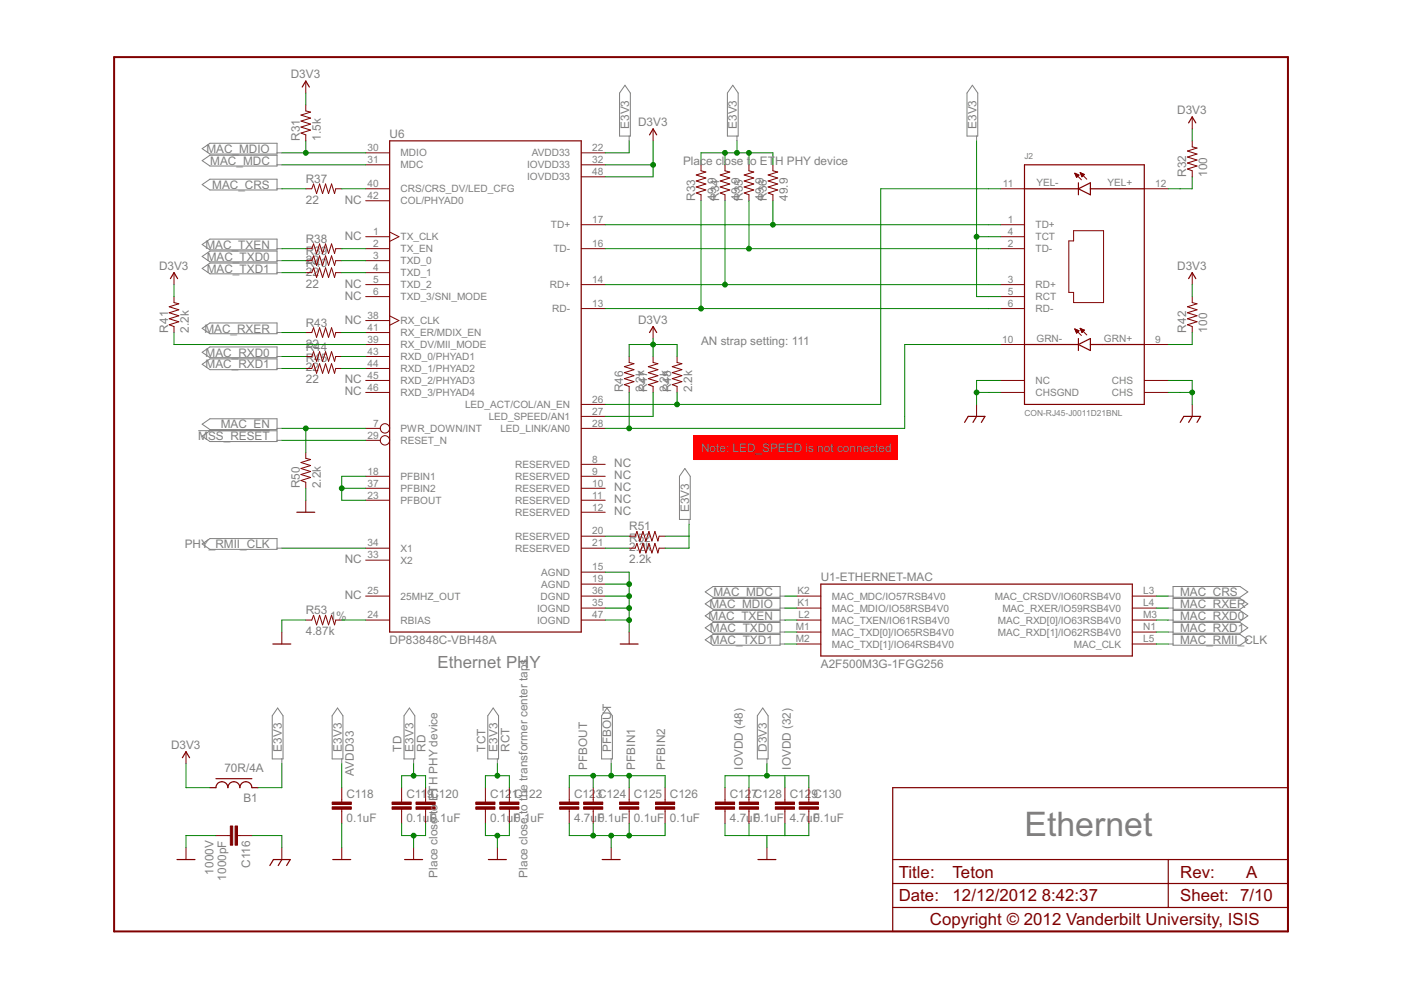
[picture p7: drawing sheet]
<svg xmlns="http://www.w3.org/2000/svg" width="297mm" height="210mm" viewBox="0 0 297 210" stroke-linecap="round" stroke-linejoin="round" font-family="sans-serif">
<g fill="none" stroke="#808080" stroke-width=".21">
<path d="M132.5 18.1l1.1 1.6v9.2h-2.2v-9.2zM155.4 18.1l1.1 1.6v9.2h-2.3v-9.2zM206.2 18.1l1.1 1.6v9.2h-2.3v-9.2zM42.9 31.5l1.6-1.1h14.2v2.3h-14.2zM42.9 34.1l1.6-1.2h14.2v2.3h-14.2zM42.9 39.1l1.6-1.1h14.2v2.3h-14.2zM58.7 32.4h1.1M58.7 34.9h1.1M133.4 28.9v1M156.3 28.9v1M207.1 28.9v1M42.9 51.8l1.6-1.1h14.2v2.3h-14.2z"/>
<path d="M42.9 54.4l1.6-1.2h14.2v2.3h-14.2zM42.9 56.9l1.6-1.1h14.2v2.3h-14.2zM58.7 40h1.1M58.7 52.7h1.1M58.7 55.3h1.1M58.7 57.8h1.1M42.9 69.6l1.6-1.1h14.2v2.3h-14.2zM42.9 74.7l1.6-1.1h14.2v2.2h-14.2zM42.9 77.2l1.6-1.1h14.2v2.3h-14.2zM58.7 70.5h1.1M58.7 75.6h1.1M58.7 78.1h1.1"/>
<path d="M42 91.3h16.7v2.3h-14.2l-1.6-1.1 1.6-1.2M42.9 89.9l1.6-1.1h14.2v2.3h-14.2zM58.7 93.4h1.1M58.7 90.8h1.1M145.2 99.3l1.1 1.7v9.1h-2.2v-9.1zM42.9 115.3l1.6-1.1h14.2v2.3h-14.2zM58.7 116.2h1.1M146.1 110.1v1M149.5 135.7l1.7-1.2h14.2v2.3h-14.2zM149.5 133.1l1.7-1.1h14.2v2.3h-14.2zM149.5 128l1.7-1.1h14.2v2.3h-14.2zM149.5 125.5l1.7-1.1h14.2v2.2h-14.2z"/>
<path d="M149.5 130.6l1.7-1.2h14.2v2.3h-14.2zM165.4 136.5h1M165.4 134h1M165.4 128.9h1M165.4 126.4h1M165.4 131.5h1M247.7 136.5h1M247.7 134h1M247.7 128.9h1M247.7 126.4h1M247.7 131.5h1M248.7 134.5h14.2l1.7 1.2-1.7 1.1h-14.2z"/>
<path d="M248.7 124.4h14.2l1.7 1.1-1.7 1.1h-14.2zM248.7 126.9h14.2l1.7 1.1-1.7 1.2h-14.2zM248.7 129.4h14.2l1.7 1.2-1.7 1.1h-14.2zM248.7 132h14.2l1.7 1.1-1.7 1.2h-14.2zM58.9 150.1l1.1 1.7v9.1h-2.3v-9.1zM71.6 150.1l1.1 1.7v9.1h-2.3v-9.1zM86.8 150.1l1.1 1.7v9.1h-2.2v-9.1zM104.6 150.1l1.1 1.7v9.1h-2.3v-9.1zM128.7 150.1l1.1 1.7v9.1h-2.2v-9.1zM161.7 150.1l1.2 1.7v9.1h-2.3v-9.1zM59.8 160.9v1M72.5 160.9v1"/>
<path d="M87.7 160.9v1M105.5 160.9v1M129.6 160.9v1M162.6 160.9v1"/>
</g>
<g fill="none" stroke="#800000" stroke-width=".21">
<path d="M64.8 17.2v2.5M64.8 22.3v1.2l1 .3-2 .6 2 .6-2 .7 2 .6-2 .6 2 .7-2 .6 1 .4v1.3M77.5 32.4h5.1M77.5 34.9h5.1M123.2 32.4h5.1M123.2 34.9h5.1M123.2 37.5h5.1M138.5 27.3v2.6M148.6 34.9v1.3l1 .3-2 .6 2 .6-2 .7 2 .6-2 .6 2 .7-2 .6 1 .4v1.3M153.7 34.9v1.3l1 .3-2 .6 2 .6-2 .7 2 .6-2 .6 2 .7-2 .6 1 .4v1.3M158.8 34.9v1.3l1 .3-2 .6 2 .6-2 .7 2 .6-2 .6 2 .7-2 .6 1 .4v1.3M163.9 34.9v1.3l1 .3-2 .6 2 .6-2 .7 2 .6-2 .6 2 .7-2 .6 1 .4v1.3"/>
<path d="M227.9 36.7l1.4 1.4M227.9 36.7l.9 .4-.5 .5zM227.9 36.8h.2M228 36.9h.3M228 37.1h.6M228.1 37.2h.6M228.1 37.3h.5M228.2 37.4h.3M228.2 37.5h.1M229 36.6l1.4 1.4M229 36.6l.9 .4-.5 .5zM229 36.7h.2"/>
<path d="M229.1 36.8h.4M229.2 36.9h.6M229.2 37.1h.6M229.3 37.2h.4M229.3 37.3h.3M229.4 37.4h.1M252.8 24.8v2.5M252.8 29.9v1.2l1 .3-2 .6 2 .7-2 .6 2 .6-2 .7 2 .6-2 .6 1 .4v1.3M36.9 57.8v2.5M64.8 55.3h1.3l.4-1 .6 2 .7-2 .6 2 .6-2 .7 2 .6-2 .6 2 .3-1h1.3M64.8 57.8h1.3l.4-1 .6 2 .7-2 .6 2 .6-2 .7 2 .6-2 .6 2 .3-1h1.3M64.8 52.7h1.3l.4-1 .6 2 .7-2 .6 2 .6-2 .7 2 .6-2 .6 2 .3-1h1.3"/>
<path d="M64.8 40h1.3l.4-1 .6 2 .7-2 .6 2 .6-2 .7 2 .6-2 .6 2 .3-1h1.3M77.5 50.2h5.1M77.5 55.3h5.1M77.5 57.8h5.1M77.5 52.7h5.1M77.5 42.6h5.1M77.5 40h5.1M82.6 49.2l2 1-2 1M123.2 52.7h5.1M123.2 47.6h5.1M212.1 50.2h5.1M212.1 52.7h5.1"/>
<path d="M212.1 40h5.1M212.1 47.6h5.1M227.6 48.9h6.4v15.3h-6.4v-2.2h-1v-10.9h1zM242.6 40h5.1M252.8 57.8v2.5M36.9 62.9v1.3l1 .2-2 .6 2 .7-2 .6 2 .7-2 .6 2 .6-2 .7 1 .3v1.3M64.8 70.5h1.3l.4-1 .6 2 .7-2 .6 2 .6-2 .7 2 .6-2 .6 2 .3-1h1.3M64.8 75.6h1.3l.4-1 .6 2 .7-2 .6 2 .6-2 .7 2 .6-2 .6 2 .3-1h1.3M64.8 78.1h1.3l.4-1 .6 2 .7-2 .6 2 .6-2 .7 2 .6-2 .6 2 .3-1h1.3M77.5 60.3h5.1M77.5 62.9h5.1M77.5 70.5h5.1"/>
<path d="M77.5 73h5.1M77.5 75.6h5.1M77.5 78.1h5.1M77.5 68h5.1M82.6 67l2 1-2 1M123.2 60.3h5.1M123.2 65.4h5.1M133.4 75.6v1.3l1 .2-2 .6 2 .7-2 .6 2 .7-2 .6 2 .6-2 .7 1 .3v1.3M138.5 75.6v1.3l1 .2-2 .6 2 .7-2 .6 2 .7-2 .6 2 .6-2 .7 1 .3v1.3M138.5 69.2v2.6M143.6 75.6v1.3l1 .2-2.1 .6 2.1 .7-2.1 .6 2.1 .7-2.1 .6 2.1 .6-2.1 .7 1.1 .3v1.3M212.1 60.3h5.1"/>
<path d="M212.1 62.9h5.1M212.1 73h5.1M212.1 65.4h5.1M227.9 69.7l1.4 1.4M227.9 69.7l.9 .4-.5 .5zM227.9 69.9h.3M228 70h.4M228 70.1h.7M228.1 70.2h.6M228.1 70.3h.4M228.2 70.5h.2M228.2 70.6h.1"/>
<path d="M229 69.6l1.4 1.4M229 69.6l.9 .4-.5 .5zM229 69.6h.1M229.1 69.7h.2M229.1 69.9h.5M229.2 70h.7M229.2 70.1h.6M229.3 70.2h.4M229.3 70.3h.3M229.4 70.5h.1M242.6 73h5.1M252.8 62.9v1.3l1 .2-2 .6 2 .7-2 .6 2 .7-2 .6 2 .6-2 .7 1 .3v1.3"/>
<path d="M64.8 95.9v1.3l1 .2-2 .7 2 .6-2 .6 2 .7-2 .6 2 .6-2 .7 1 .4v1.2M77.5 90.8h3.1M77.5 80.7h5.1M77.5 83.2h5.1M77.5 93.4h3.1M123.2 85.7h5.1M123.2 90.8h5.1M123.2 88.3h5.1M123.2 98.4h5.1M207.1 85.7v2.6M212.1 80.7h5.1M212.1 83.2h5.1"/>
<path d="M242.6 80.7h5.1M242.6 83.2h5.1M252.8 85.7v2.6M64.8 106.1v2.5M77.5 116.2h5.1M77.5 118.8h5.1M77.5 101h5.1M77.5 103.5h5.1M77.5 106.1h5.1M123.2 116.2h5.1M123.2 101h5.1M123.2 103.5h5.1"/>
<path d="M123.2 106.1h5.1M123.2 108.6h5.1M123.2 113.7h5.1M133.4 116.2h1.3l.3-1 .7 2 .6-2 .6 2 .7-2 .6 2 .7-2 .6 2 .2-1h1.3M133.4 113.7h1.3l.3-1 .7 2 .6-2 .6 2 .7-2 .6 2 .7-2 .6 2 .2-1h1.3M59.8 134v2.5M64.8 131.5h1.3l.4-1 .6 2 .7-2 .6 2 .6-2 .7 2 .6-2 .6 2 .3-1h1.3M77.5 126.4h5.1M77.5 131.5h5.1M123.2 126.4h5.1M123.2 121.3h5.1M123.2 131.5h5.1"/>
<path d="M123.2 128.9h5.1M123.2 123.8h5.1M133.4 134v2.5M169 126.4h5M169 131.5h5M169 128.9h5M169 134h5M169 136.5h5M240.1 126.4h5.1M240.1 131.5h5.1M240.1 128.9h5.1M240.1 134h5.1"/>
<path d="M240.1 136.5h5.1M39.4 159.4v2.5M39.4 179.7v2.5M45.8 177.2h3M50.4 177.2h3M59.8 179.7v2.5M72.5 167v3.1M72.5 171.6v3M72.5 179.7v2.5M85.2 167v3.1M85.2 171.6v3M87.7 179.7v2.5"/>
<path d="M90.2 167v3.1M90.2 171.6v3M102.9 167v3.1M102.9 171.6v3M105.5 179.7v2.5M108 167v3.1M108 171.6v3M120.7 167v3.1M120.7 171.6v3M125.8 167v3.1M125.8 171.6v3M129.6 179.7v2.5"/>
<path d="M133.4 167v3.1M133.4 171.6v3M141 167v3.1M141 171.6v3M153.7 167v3.1M153.7 171.6v3M158.8 167v3.1M158.8 171.6v3M162.6 179.7v2.5M166.4 167v3.1M166.4 171.6v3M171.5 167v3.1"/>
<path d="M171.5 171.6v3"/>
<circle cx="81.6" cy="90.8" r=".99"/>
<circle cx="81.6" cy="93.4" r=".99"/>
</g>
<g fill="none" stroke="#800000" stroke-width=".25">
<path d="M64.1 18.5l.7-1.3 .8 1.3M82.6 29.9h40.6v104.1h-40.6zM137.7 28.6l.8-1.3 .7 1.3M217.2 34.9h25.4v50.8h-25.4zM228.6 38.8v2.5M252 26.1l.8-1.3 .7 1.3M36.1 59.1l.8-1.3 .8 1.3M217.2 40h11.4M228.6 40l2.6-1.2v2.5zM231.2 40h11.4M252 59.1l.8-1.3 .7 1.3M137.7 70.5l.8-1.3 .7 1.3"/>
<path d="M217.2 73h11.4M228.6 73l2.6-1.2v2.5zM228.6 71.8v2.5M231.2 73h11.4M204.5 89.6l.8-1.3h3.5l-.7 1.3M207.1 88.3l-.8 1.3M250.2 89.6l.8-1.3h3.6l-.8 1.3M252.8 88.3l-.8 1.3M62.9 108.6h3.8M57.8 136.5h3.9M131.5 136.5h3.8M174 123.8h66.1v15.3h-66.1z"/>
<path d="M38.7 160.7l.7-1.3 .8 1.3M44.5 167h1.3a1.27 1.27 0 0 1 1.3-1.3 1.27 1.27 0 0 1 1.2 1.3 1.27 1.27 0 0 1 1.3-1.3 1.27 1.27 0 0 1 1.3 1.3 1.27 1.27 0 0 1 1.2-1.3 1.27 1.27 0 0 1 1.3 1.3h1.3M45.8 165.1h7.6M189.3 167h83.8v30.5h-83.8zM37.5 182.2h3.8M57.2 183.5l.8-1.3h3.5l-.7 1.3M59.8 182.2l-.8 1.3M70.5 182.2h3.9M85.8 182.2h3.8M103.5 182.2h3.9M127.7 182.2h3.8M160.7 182.2h3.8"/>
<path d="M189.3 192.4h83.8M189.3 187.3h83.8M189.3 182.2h83.8M247.7 182.2v10.2"/>
</g>
<path d="M24.2 12.1h248.9v185.4h-248.9z" fill="none" stroke="#800000" stroke-width=".42"/>
<g fill="#800000" stroke="#800000" stroke-width=".21">
<path d="M100.9 171.1h4v.5h-4z"/>
<path d="M100.9 170.1h4v.5h-4z"/>
<path d="M106 171.1h4v.5h-4z"/>
<path d="M106 170.1h4v.5h-4z"/>
<path d="M83.1 171.1h4.1v.5h-4.1z"/>
<path d="M83.1 170.1h4.1v.5h-4.1z"/>
<path d="M88.2 171.1h4.1v.5h-4.1z"/>
<path d="M88.2 170.1h4.1v.5h-4.1z"/>
<path d="M70.4 171.1h4.1v.5h-4.1z"/>
<path d="M70.4 170.1h4.1v.5h-4.1z"/>
<path d="M118.7 171.1h4v.5h-4z"/>
<path d="M118.7 170.1h4v.5h-4z"/>
<path d="M123.7 171.1h4.1v.5h-4.1z"/>
<path d="M123.7 170.1h4.1v.5h-4.1z"/>
<path d="M131.4 171.1h4v.5h-4z"/>
<path d="M131.4 170.1h4v.5h-4z"/>
<path d="M139 171.1h4v.5h-4z"/>
<path d="M139 170.1h4v.5h-4z"/>
<path d="M151.7 171.1h4v.5h-4z"/>
<path d="M151.7 170.1h4v.5h-4z"/>
<path d="M156.8 171.1h4v.5h-4z"/>
<path d="M156.8 170.1h4v.5h-4z"/>
<path d="M164.4 171.1h4v.5h-4z"/>
<path d="M164.4 170.1h4v.5h-4z"/>
<path d="M169.5 171.1h4v.5h-4z"/>
<path d="M169.5 170.1h4v.5h-4z"/>
<path d="M48.8 175.1h.5v4.1h-.5z"/>
<path d="M49.8 175.1h.6v4.1h-.6z"/>
</g>
<g fill="none" stroke="#008000" stroke-width=".21">
<path d="M64.8 19.7v2.6M59.8 34.9h17.7M59.8 32.4h17.7M64.8 29.9v2.5M128.3 34.9h10.2M133.4 29.9v2.5h-5.1M138.5 29.9v7.6h-10.2M148.6 34.9v-2.5h15.3v2.5M153.7 32.4v2.5M156.3 29.9v2.5M158.8 32.4v2.5M207.1 29.9v33h5"/>
<path d="M252.8 37.5v2.5h-5.1M252.8 27.3v2.6M59.8 52.7h5M59.8 40h5M59.8 55.3h5M59.8 57.8h5M72.5 52.7h5M72.5 40h5M72.5 55.3h5M72.5 57.8h5M128.3 47.6h83.8M128.3 52.7h83.8"/>
<path d="M148.6 42.6v22.8M153.7 42.6v17.7M158.8 42.6v10.1M163.9 42.6v5M207.1 50.2h5M212.1 40h-25.4v45.7h-58.4M36.9 70.5v2.5h40.6M36.9 60.3v2.6M59.8 70.5h5M59.8 75.6h5M59.8 78.1h5M72.5 70.5h5"/>
<path d="M72.5 75.6h5M72.5 78.1h5M128.3 60.3h83.8M128.3 65.4h83.8M133.4 75.6v-2.6h10.2v2.6M138.5 71.8v3.8M212.1 73h-20.3v17.8h-63.5M252.8 60.3v2.6M252.8 70.5v2.5h-5.1M59.8 90.8h17.7M59.8 93.4h17.7M64.8 90.8v5.1"/>
<path d="M133.4 83.2v7.6M138.5 83.2v5.1h-10.2M143.6 83.2v2.5M207.1 83.2h5M212.1 80.7h-5v5M247.7 80.7h5.1v5M247.7 83.2h5.1M59.8 116.2h17.7M64.8 103.5v2.6M72.5 103.5h5M77.5 101h-5v5.1h5M128.3 116.2h5.1"/>
<path d="M128.3 113.7h5.1M141 113.7h5.1M146.1 111.1v5.1h-5.1M64.8 131.5h-5v2.5M72.5 131.5h5M128.3 131.5h5.1M128.3 121.3h5.1v12.7M128.3 123.8h5.1M128.3 126.4h5.1M128.3 128.9h5.1M166.4 136.5h2.6M166.4 131.5h2.6"/>
<path d="M166.4 126.4h2.6M166.4 128.9h2.6M166.4 134h2.6M245.2 136.5h2.5M245.2 131.5h2.5M245.2 126.4h2.5M245.2 128.9h2.5M245.2 134h2.5M39.4 161.9v5.1h5.1M45.8 177.2h-6.4v2.5M53.4 177.2h6.4v2.5M59.8 161.9v5.1h-5.1"/>
<path d="M72.5 161.9v5.1M72.5 174.6v5.1M85.2 174.6v2.6h5v-2.6M85.2 167v-2.5h5v2.5M87.7 161.9v2.6M87.7 177.2v2.5M102.9 167v-2.5h5.1v2.5M102.9 174.6v2.6h5.1v-2.6M105.5 161.9v2.6M105.5 177.2v2.5M120.7 174.6v2.6h20.3v-2.6M120.7 167v-2.5h20.3v2.5"/>
<path d="M125.8 164.5v2.5M125.8 174.6v2.6M129.6 161.9v2.6M129.6 177.2v2.5M133.4 164.5v2.5M133.4 174.6v2.6M153.7 174.6v2.6h17.8v-2.6M153.7 167v-2.5h17.8v2.5M158.8 164.5v2.5M158.8 174.6v2.6M162.6 161.9v2.6M162.6 177.2v2.5"/>
<path d="M166.4 164.5v2.5M166.4 174.6v2.6"/>
</g>
<g fill="#008000" stroke="#008000" stroke-width=".21">
<circle cx="133.4" cy="123.8" r=".51"/>
<circle cx="133.4" cy="126.4" r=".51"/>
<circle cx="133.4" cy="128.9" r=".51"/>
<circle cx="133.4" cy="131.5" r=".51"/>
<circle cx="105.5" cy="177.2" r=".51"/>
<circle cx="87.7" cy="177.2" r=".51"/>
<circle cx="125.8" cy="177.2" r=".51"/>
<circle cx="129.6" cy="177.2" r=".51"/>
<circle cx="133.4" cy="177.2" r=".51"/>
<circle cx="163.9" cy="47.6" r=".51"/>
<circle cx="158.8" cy="52.7" r=".51"/>
<circle cx="153.7" cy="60.3" r=".51"/>
<circle cx="148.6" cy="65.4" r=".51"/>
<circle cx="138.5" cy="73" r=".51"/>
<circle cx="138.5" cy="34.9" r=".51"/>
<circle cx="162.6" cy="164.5" r=".51"/>
<circle cx="143.6" cy="85.7" r=".51"/>
<circle cx="133.4" cy="90.8" r=".51"/>
<circle cx="105.5" cy="164.5" r=".51"/>
<circle cx="207.1" cy="50.2" r=".51"/>
<circle cx="87.7" cy="164.5" r=".51"/>
<circle cx="153.7" cy="32.4" r=".51"/>
<circle cx="156.3" cy="32.4" r=".51"/>
<circle cx="158.8" cy="32.4" r=".51"/>
<circle cx="64.8" cy="32.4" r=".51"/>
<circle cx="72.5" cy="103.5" r=".51"/>
<circle cx="129.6" cy="164.5" r=".51"/>
<circle cx="125.8" cy="164.5" r=".51"/>
<circle cx="133.4" cy="164.5" r=".51"/>
<circle cx="64.8" cy="90.8" r=".51"/>
<circle cx="207.1" cy="83.2" r=".51"/>
<circle cx="252.8" cy="83.2" r=".51"/>
</g>
<path d="M147.1 92.4h43.2v5h-43.2z" fill="#f00" stroke="#f00" stroke-width=".21"/>
<text font-size="8" fill="#808080" x="217.2" y="177.2">Ethernet</text>
<text font-size="4" fill="#808080" x="92.8" y="141.6">Ethernet PHY</text>
<g font-size="4" fill="#800000">
<text x="190.5" y="191.1">Date:</text>
<text x="190.5" y="186.1">Title:</text>
<text x="202" y="191.1">12/12/2012</text>
<text x="202" y="186.1">Teton</text>
<text x="220.9" y="191.1">8:42:37</text>
<text x="250.2" y="191.1">Sheet: 7/10</text>
<text x="250.2" y="186.1">Rev:</text>
<text x="264.2" y="186.1">A</text>
<text x="197.1" y="196.2">Copyright © 2012 Vanderbilt University, ISIS</text>
</g>
<g font-size="2.8" fill="#808080">
<text x="61.7" y="16.5">D3V3</text>
<text x="63.6" y="29.9" transform="rotate(-90 63.6 29.9)">R31</text>
<text x="68" y="29.9" transform="rotate(-90 68 29.9)">1.5k</text>
<text x="82.6" y="29.2">U6</text>
<text x="133.4" y="27.3" transform="rotate(-90 133.4 27.3)">E3V3</text>
<text x="135.3" y="26.7">D3V3</text>
<text x="156.3" y="27.3" transform="rotate(-90 156.3 27.3)">E3V3</text>
<text x="207" y="27.3" transform="rotate(-90 207 27.3)">E3V3</text>
<text x="249.6" y="24.2">D3V3</text>
<text x="43.7" y="32.4">MAC_MDIO</text>
<text x="44.6" y="35">MAC_MDC</text>
<text x="144.8" y="35">Place close to ETH PHY device</text>
<text x="45" y="40">MAC_CRS</text>
<text x="64.8" y="38.8">R37</text>
<text x="251.5" y="37.5" transform="rotate(-90 251.5 37.5)">R32</text>
<text x="255.9" y="37.5" transform="rotate(-90 255.9 37.5)">100</text>
<text x="64.8" y="43.2">22</text>
<text x="73.1" y="43.2">NC</text>
<text x="147.4" y="42.6" transform="rotate(-90 147.4 42.6)">R33</text>
<text x="151.8" y="42.6" transform="rotate(-90 151.8 42.6)">49.9</text>
<text x="152.4" y="42.6" transform="rotate(-90 152.4 42.6)">R34</text>
<text x="156.9" y="42.6" transform="rotate(-90 156.9 42.6)">49.9</text>
<text x="157.5" y="42.6" transform="rotate(-90 157.5 42.6)">R35</text>
<text x="162" y="42.6" transform="rotate(-90 162 42.6)">49.9</text>
<text x="162.6" y="42.6" transform="rotate(-90 162.6 42.6)">R36</text>
<text x="167" y="42.6" transform="rotate(-90 167 42.6)">49.9</text>
<text x="43.6" y="52.7">MAC_TXEN</text>
<text x="64.8" y="51.5">R38</text>
<text x="73.1" y="50.8">NC</text>
<text x="33.7" y="57.2">D3V3</text>
<text x="43.9" y="55.3">MAC_TXD0</text>
<text x="43.9" y="57.8">MAC_TXD1</text>
<text x="64.8" y="58.4">22</text>
<text x="64.8" y="55.9">22</text>
<text x="64.8" y="56.5">R40</text>
<text x="64.8" y="54">R39</text>
<text x="249.6" y="57.2">D3V3</text>
<text x="64.8" y="61">22</text>
<text x="73.1" y="61">NC</text>
<text x="73.1" y="63.5">NC</text>
<text x="35.6" y="70.5" transform="rotate(-90 35.6 70.5)">R41</text>
<text x="40.1" y="70.5" transform="rotate(-90 40.1 70.5)">2.2k</text>
<text x="43.3" y="70.5">MAC_RXER</text>
<text x="64.8" y="69.2">R43</text>
<text x="73.1" y="68.6">NC</text>
<text x="135.3" y="68.6">D3V3</text>
<text x="251.5" y="70.5" transform="rotate(-90 251.5 70.5)">R42</text>
<text x="255.9" y="70.5" transform="rotate(-90 255.9 70.5)">100</text>
<text x="43.6" y="75.6">MAC_RXD0</text>
<text x="64.8" y="73.7">22</text>
<text x="64.8" y="74.3">R44</text>
<text x="64.8" y="76.9">R45</text>
<text x="148.6" y="73">AN strap setting: 111</text>
<text x="43.6" y="78.1">MAC_RXD1</text>
<text x="64.8" y="78.8">22</text>
<text x="64.8" y="81.3">22</text>
<text x="73.1" y="81.3">NC</text>
<text x="73.1" y="83.8">NC</text>
<text x="132.1" y="83.2" transform="rotate(-90 132.1 83.2)">R46</text>
<text x="136.6" y="83.2" transform="rotate(-90 136.6 83.2)">2.2k</text>
<text x="137.2" y="83.2" transform="rotate(-90 137.2 83.2)">R47</text>
<text x="141.7" y="83.2" transform="rotate(-90 141.7 83.2)">2.2k</text>
<text x="142.3" y="83.2" transform="rotate(-90 142.3 83.2)">R48</text>
<text x="146.7" y="83.2" transform="rotate(-90 146.7 83.2)">2.2k</text>
<text x="42" y="93.4">MSS_RESET</text>
<text x="46.8" y="90.8">MAC_EN</text>
<text x="148.6" y="95.9">Note: LED_SPEED is not connected</text>
<text x="130.2" y="101.6">NC</text>
<text x="130.2" y="99.1">NC</text>
<text x="63.6" y="103.5" transform="rotate(-90 63.6 103.5)">R50</text>
<text x="68" y="103.5" transform="rotate(-90 68 103.5)">2.2k</text>
<text x="130.2" y="106.7">NC</text>
<text x="130.2" y="104.2">NC</text>
<text x="130.2" y="109.2">NC</text>
<text x="133.4" y="112.4">R51</text>
<text x="146.1" y="108.6" transform="rotate(-90 146.1 108.6)">E3V3</text>
<text x="39.2" y="116.2">PHY_RMII_CLK</text>
<text x="73.1" y="119.4">NC</text>
<text x="133.4" y="116.9">2.2k</text>
<text x="133.4" y="119.4">2.2k</text>
<text x="133.4" y="115">R52</text>
<text x="174" y="123.2">U1-ETHERNET-MAC</text>
<text x="64.8" y="130.2">R53</text>
<text x="69.9" y="131.5">1%</text>
<text x="73.1" y="127">NC</text>
<text x="150.2" y="131.5">MAC_TXEN</text>
<text x="150.4" y="128.9">MAC_MDIO</text>
<text x="151.3" y="126.4">MAC_MDC</text>
<text x="250.2" y="126.4">MAC_CRS</text>
<text x="250.2" y="128.9">MAC_RXER</text>
<text x="250.2" y="131.5">MAC_RXD0</text>
<text x="64.8" y="134.6">4.87k</text>
<text x="82.6" y="136.5">DP83848C-VBH48A</text>
<text x="150.5" y="134">MAC_TXD0</text>
<text x="150.5" y="136.5">MAC_TXD1</text>
<text x="250.2" y="134">MAC_RXD1</text>
<text x="250.2" y="136.5">MAC_RMII_CLK</text>
<text x="174" y="141.6">A2F500M3G-1FGG256</text>
<text x="36.3" y="158.8">D3V3</text>
<text x="59.7" y="159.4" transform="rotate(-90 59.7 159.4)">E3V3</text>
<text x="72.4" y="159.4" transform="rotate(-90 72.4 159.4)">E3V3</text>
<text x="85.1" y="159.4" transform="rotate(-90 85.1 159.4)">TD</text>
<text x="87.7" y="159.4" transform="rotate(-90 87.7 159.4)">E3V3</text>
<text x="90.2" y="159.4" transform="rotate(-90 90.2 159.4)">RD</text>
<text x="102.9" y="159.4" transform="rotate(-90 102.9 159.4)">TCT</text>
<text x="105.5" y="159.4" transform="rotate(-90 105.5 159.4)">E3V3</text>
<text x="108" y="159.4" transform="rotate(-90 108 159.4)">RCT</text>
<text x="129.6" y="159.4" transform="rotate(-90 129.6 159.4)">PFBOUT</text>
<text x="162.6" y="159.4" transform="rotate(-90 162.6 159.4)">D3V3</text>
<text x="47.6" y="163.7">70R/4A</text>
<text x="75" y="164.5" transform="rotate(-90 75 164.5)">AVDD33</text>
<text x="124.5" y="163.2" transform="rotate(-90 124.5 163.2)">PFBOUT</text>
<text x="134.7" y="163.2" transform="rotate(-90 134.7 163.2)">PFBIN1</text>
<text x="141" y="163.2" transform="rotate(-90 141 163.2)">PFBIN2</text>
<text x="157.5" y="163.2" transform="rotate(-90 157.5 163.2)">IOVDD (48)</text>
<text x="167.7" y="163.2" transform="rotate(-90 167.7 163.2)">IOVDD (32)</text>
<text x="51.6" y="170.1">B1</text>
<text x="73.5" y="169.2">C118</text>
<text x="86.2" y="169.2">C11</text>
<text x="90.6" y="169.2">9C120</text>
<text x="103.9" y="169.2">C12</text>
<text x="108.5" y="169.2">1C122</text>
<text x="121.7" y="169.2">C12</text>
<text x="126.3" y="169.2">3C124</text>
<text x="134.4" y="169.2">C125</text>
<text x="142" y="169.2">C126</text>
<text x="154.7" y="169.2">C12</text>
<text x="159.3" y="169.2">7C128</text>
<text x="167.4" y="169.2">C12</text>
<text x="172" y="169.2">9C130</text>
<text x="73.5" y="174.2">0.1uF</text>
<text x="86.2" y="174.2">0.1u</text>
<text x="91.1" y="174.2">F</text>
<text x="91.2" y="174.2">0.1uF</text>
<text x="103.9" y="174.2">0.1u</text>
<text x="108.8" y="174.2">F</text>
<text x="109" y="174.2">0.1uF</text>
<text x="121.7" y="174.2">4.7u</text>
<text x="126.6" y="174.2">F</text>
<text x="126.8" y="174.2">0.1uF</text>
<text x="134.4" y="174.2">0.1uF</text>
<text x="142" y="174.2">0.1uF</text>
<text x="154.7" y="174.2">4.7u</text>
<text x="159.6" y="174.2">F</text>
<text x="159.8" y="174.2">0.1uF</text>
<text x="167.4" y="174.2">4.7u</text>
<text x="172.3" y="174.2">F</text>
<text x="172.5" y="174.2">0.1uF</text>
<text x="45.3" y="185.4" transform="rotate(-90 45.3 185.4)">1000V</text>
<text x="53" y="184" transform="rotate(-90 53 184)">C116</text>
<text x="47.9" y="186.7" transform="rotate(-90 47.9 186.7)">1000pF</text>
<text x="92.8" y="186.1" transform="rotate(-90 92.8 186.1)">Place close to ETH PHY device</text>
<text x="111.8" y="186.1" transform="rotate(-90 111.8 186.1)">Place close to the transformer center taps</text>
</g>
<g font-size="2.4" fill="#808080">
<text x="77.9" y="32.1">30</text>
<text x="77.9" y="34.6">31</text>
<text x="84.9" y="33.2">MDIO</text>
<text x="84.9" y="35.7">MDC</text>
<text x="111.8" y="35.7">IOVDD33</text>
<text x="112.8" y="33.2">AVDD33</text>
<text x="125.6" y="32.1">22</text>
<text x="125.6" y="34.6">32</text>
<text x="77.9" y="39.7">40</text>
<text x="84.9" y="40.8">CRS/CRS_DV/LED_CFG</text>
<text x="111.8" y="38.3">IOVDD33</text>
<text x="125.6" y="37.1">48</text>
<text x="212.6" y="39.7">11</text>
<text x="219.7" y="39.4">YEL-</text>
<text x="234.8" y="39.4">YEL+</text>
<text x="244.9" y="39.7">12</text>
<text x="77.9" y="42.2">42</text>
<text x="84.9" y="43.3">COL/PHYAD0</text>
<text x="125.6" y="47.3">17</text>
<text x="213.7" y="47.3">1</text>
<text x="79.1" y="49.8">1</text>
<text x="79.1" y="52.4">2</text>
<text x="84.9" y="51">TX_CLK</text>
<text x="84.9" y="53.5">TX_EN</text>
<text x="116.8" y="48.4">TD+</text>
<text x="117.3" y="53.5">TD-</text>
<text x="125.6" y="52.4">16</text>
<text x="213.7" y="49.8">4</text>
<text x="213.7" y="52.4">2</text>
<text x="219.5" y="48.4">TD+</text>
<text x="219.5" y="51">TCT</text>
<text x="219.5" y="53.5">TD-</text>
<text x="79.1" y="54.9">3</text>
<text x="79.1" y="57.5">4</text>
<text x="79.1" y="60">5</text>
<text x="84.9" y="56">TXD_0</text>
<text x="84.9" y="58.6">TXD_1</text>
<text x="125.6" y="60">14</text>
<text x="213.7" y="60">3</text>
<text x="79.1" y="62.5">6</text>
<text x="84.9" y="61.1">TXD_2</text>
<text x="84.9" y="63.7">TXD_3/SNI_MODE</text>
<text x="116.6" y="61.1">RD+</text>
<text x="125.6" y="65.1">13</text>
<text x="213.7" y="62.5">5</text>
<text x="213.7" y="65.1">6</text>
<text x="219.5" y="61.1">RD+</text>
<text x="219.5" y="63.7">RCT</text>
<text x="77.9" y="70.2">41</text>
<text x="77.9" y="67.6">38</text>
<text x="84.9" y="71.3">RX_ER/MDIX_EN</text>
<text x="84.9" y="68.7">RX_CLK</text>
<text x="117.1" y="66.2">RD-</text>
<text x="219.5" y="66.2">RD-</text>
<text x="77.9" y="72.7">39</text>
<text x="77.9" y="75.2">43</text>
<text x="77.9" y="77.8">44</text>
<text x="84.9" y="73.8">RX_DV/MII_MODE</text>
<text x="84.9" y="76.3">RXD_0/PHYAD1</text>
<text x="212.5" y="72.7">10</text>
<text x="219.7" y="72.4">GRN-</text>
<text x="234.1" y="72.4">GRN+</text>
<text x="244.9" y="72.7">9</text>
<text x="77.9" y="80.3">45</text>
<text x="77.9" y="82.9">46</text>
<text x="84.9" y="78.9">RXD_1/PHYAD2</text>
<text x="84.9" y="81.4">RXD_2/PHYAD3</text>
<text x="84.9" y="84">RXD_3/PHYAD4</text>
<text x="219.5" y="81.4">NC</text>
<text x="219.5" y="84">CHSGND</text>
<text x="235.8" y="81.4">CHS</text>
<text x="235.8" y="84">CHS</text>
<text x="98.6" y="86.5">LED_ACT/COL/AN_EN</text>
<text x="103.6" y="89">LED_SPEED/AN1</text>
<text x="125.6" y="85.4">26</text>
<text x="125.6" y="87.9">27</text>
<text x="77.9" y="93">29</text>
<text x="79.1" y="90.5">7</text>
<text x="84.9" y="94.1">RESET_N</text>
<text x="84.9" y="91.6">PWR_DOWN/INT</text>
<text x="106.1" y="91.6">LED_LINK/AN0</text>
<text x="125.6" y="90.5">28</text>
<text x="77.9" y="100.6">18</text>
<text x="84.9" y="101.7">PFBIN1</text>
<text x="109.2" y="99.2">RESERVED</text>
<text x="109.2" y="101.7">RESERVED</text>
<text x="125.6" y="98.1">8</text>
<text x="125.6" y="100.6">9</text>
<text x="77.9" y="105.7">23</text>
<text x="77.9" y="103.2">37</text>
<text x="84.9" y="106.8">PFBOUT</text>
<text x="84.9" y="104.3">PFBIN2</text>
<text x="109.2" y="104.3">RESERVED</text>
<text x="109.2" y="106.8">RESERVED</text>
<text x="125.6" y="103.2">10</text>
<text x="125.6" y="105.7">11</text>
<text x="109.2" y="109.4">RESERVED</text>
<text x="125.6" y="108.2">12</text>
<text x="125.6" y="113.3">20</text>
<text x="77.9" y="115.9">34</text>
<text x="77.9" y="118.4">33</text>
<text x="84.9" y="117">X1</text>
<text x="84.9" y="119.5">X2</text>
<text x="109.2" y="114.4">RESERVED</text>
<text x="109.2" y="117">RESERVED</text>
<text x="125.6" y="115.9">21</text>
<text x="114.7" y="122.1">AGND</text>
<text x="114.7" y="124.6">AGND</text>
<text x="125.6" y="120.9">15</text>
<text x="125.6" y="123.5">19</text>
<text x="77.9" y="126">25</text>
<text x="77.9" y="131.1">24</text>
<text x="84.9" y="127.1">25MHZ_OUT</text>
<text x="113.9" y="129.7">IOGND</text>
<text x="114.6" y="127.1">DGND</text>
<text x="125.6" y="128.6">35</text>
<text x="125.6" y="126">36</text>
<text x="125.6" y="131.1">47</text>
<text x="169.1" y="128.6">K1</text>
<text x="169.1" y="126">K2</text>
<text x="169.3" y="131.1">L2</text>
<text x="176.4" y="129.7">MAC_MDIO/IO58RSB4V0</text>
<text x="176.4" y="127.1">MAC_MDC/IO57RSB4V0</text>
<text x="211" y="127.1">MAC_CRSDV/IO60RSB4V0</text>
<text x="212.5" y="129.7">MAC_RXER/IO59RSB4V0</text>
<text x="242.4" y="126">L3</text>
<text x="242.4" y="128.6">L4</text>
<text x="242.4" y="131.1">M3</text>
<text x="84.9" y="132.2">RBIAS</text>
<text x="113.9" y="132.2">IOGND</text>
<text x="168.8" y="133.6">M1</text>
<text x="168.8" y="136.2">M2</text>
<text x="176.4" y="132.2">MAC_TXEN/IO61RSB4V0</text>
<text x="176.4" y="134.8">MAC_TXD[0]/IO65RSB4V0</text>
<text x="176.4" y="137.3">MAC_TXD[1]/IO64RSB4V0</text>
<text x="211.6" y="132.2">MAC_RXD[0]/IO63RSB4V0</text>
<text x="211.6" y="134.8">MAC_RXD[1]/IO62RSB4V0</text>
<text x="227.7" y="137.3">MAC_CLK</text>
<text x="242.4" y="133.6">N1</text>
<text x="242.4" y="136.2">L5</text>
</g>
<g font-size="2" fill="#808080">
<text x="217.2" y="33.7">J2</text>
<text x="217.2" y="88.3">CON-RJ45-J0011D21BNL</text>
</g>
</svg>
